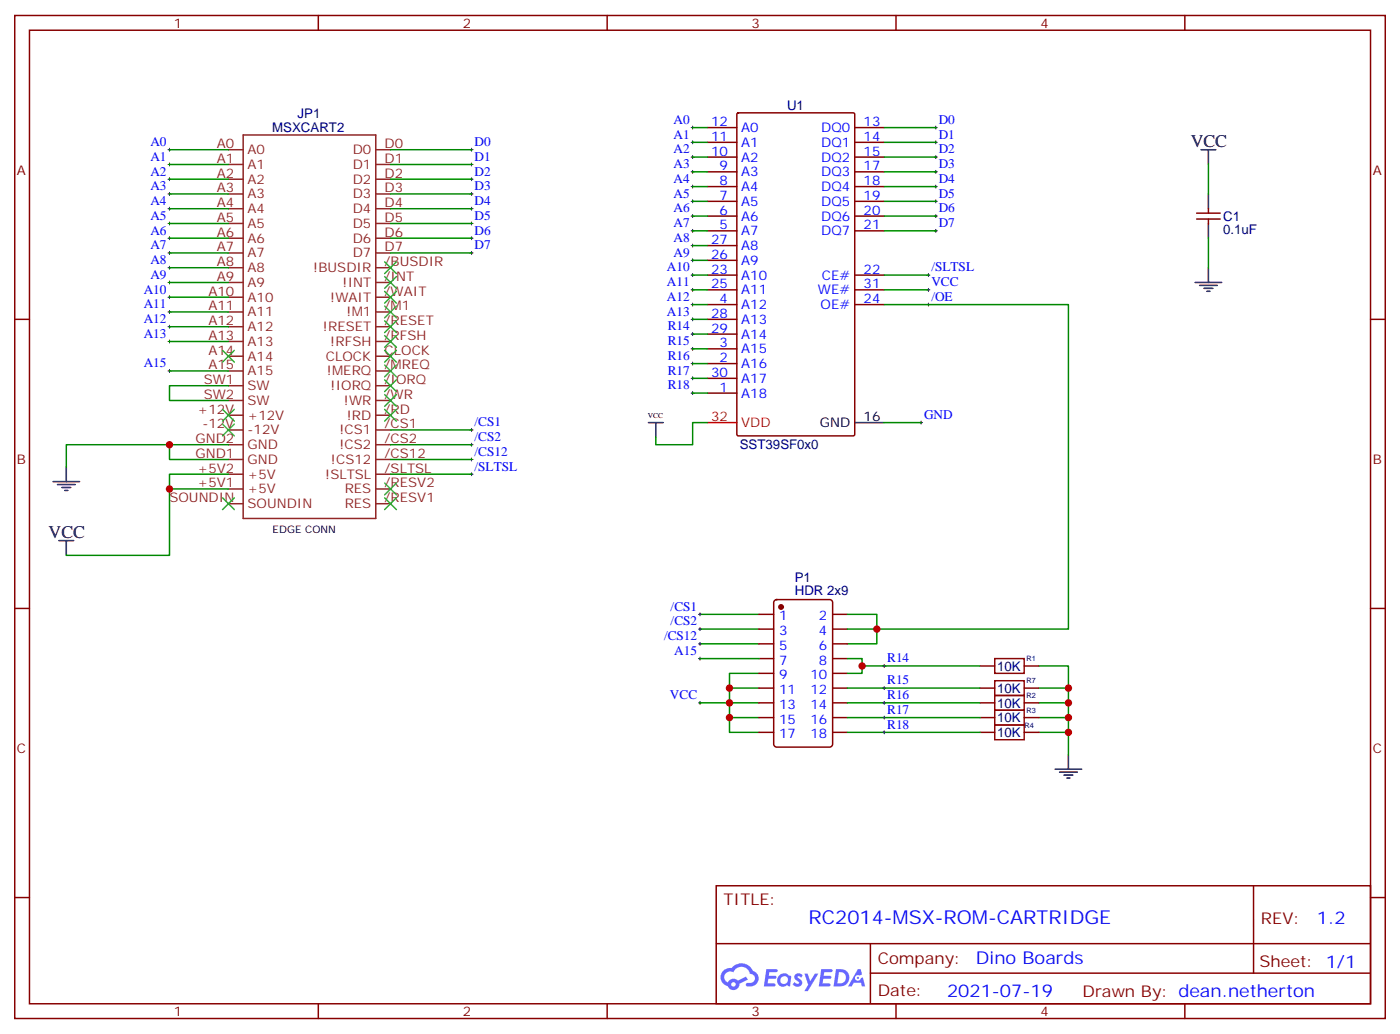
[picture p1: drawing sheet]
<svg xmlns="http://www.w3.org/2000/svg" width="335mm" height="247mm" viewBox="0 0 335 247" stroke-linecap="round" stroke-linejoin="round" font-family="sans-serif">
<g fill="none" stroke="#870000" stroke-width=".35">
<path d="M3.5 3.7h328.1v239.9h-328.1zM7.1 7.2h321v232.9h-321zM76.2 3.7v3.5M145.3 3.7v3.5M214.5 3.7v3.5M283.6 3.7v3.5M3.5 76.4h3.6M328.1 76.4h3.5M3.5 145.5h3.6M328.1 145.5h3.5M3.5 214.7h3.6M171.4 211.8h156.7v28.3h-156.7z"/>
<path d="M300.1 211.9v20.8M328.1 214.7h3.5M171.5 225.7h156.5M208.4 232.7h119.6M208.4 225.7v14.1M76.2 240.1v3.5M145.3 240.1v3.5M214.5 240.1v3.5M283.6 240.1v3.5"/>
</g>
<g fill="#5487ff">
<path d="M190.4 233a1.22 1.22 0 0 1 1.8 .3l-.4 .6a.47 .47 0 0 0-.4-.4 .47 .47 0 0 0-.5 .1l.1 .2a1.55 1.55 0 0 1 1 1.5 1.34 1.34 0 0 1-2.3 .1l.5-.5 .7 .4a.29 .29 0 0 0 .4-.3 .29 .29 0 0 0-.3-.3 1.04 1.04 0 0 1-.6-1.7z"/>
<path d="M183.4 231.8h2.2a.43 .43 0 0 1 .4 .1 .43 .43 0 0 1 .1 .4l-.3 .2h-1.6l-.2 .9h1.6l.2 .2a.37 .37 0 0 1-.3 .5h-1.6l-.1 1.1h1.5a.36 .36 0 0 1 .4 .4 .36 .36 0 0 1-.4 .3h-2.5z"/>
<path d="M196.6 231.8h2.3a.37 .37 0 0 1 .4 .3 .37 .37 0 0 1-.4 .4h-1.6l-.1 .9h1.5l.3 .2a.37 .37 0 0 1-.3 .5h-1.6l-.2 1.1h1.5a.36 .36 0 0 1 .4 .4 .36 .36 0 0 1-.3 .3h-2.5z"/>
<path d="M205.3 231.8h.7l.4 1.2-.6 .3a.69 .69 0 0 0-1.1 .3 .69 .69 0 0 0 .5 1 .69 .69 0 0 0 .9-.6l.4-.3 .6 2.2h-.8l-.2-.9h-1.7l-.5 .9h-.9z"/>
<path d="M192.6 232.9h.7l.7 1.8 1.1-1.8h.8l-2.5 4.1h-.9l1-1.5z"/>
<path d="M200.1 231.8l-.6 4.1h1.4a2.11 2.11 0 0 0 2.4-2.1 2.11 2.11 0 0 0-2.5-2zM200.8 232.5a1.39 1.39 0 0 1 1.7 1.4 1.39 1.39 0 0 1-1.8 1.3h-.2z"/>
<path d="M186.4 233.4a1.47 1.47 0 0 0-.1 2.1 1.47 1.47 0 0 0 2.1 .1l.7 .3 .3-2.3-.1-.2-.5-.1a1.49 1.49 0 0 0-2.4 .1zM187.1 233.8a.92 .92 0 0 1 1.5 .5 .92 .92 0 0 1-1.2 1 .9 .9 0 0 1-.3-1.5z"/>
<path d="M173.2 232.1a2.18 2.18 0 0 0 1 3.8 1.44 1.44 0 0 0 1.7 .9 1.44 1.44 0 0 0 1.1-1.5l2-1-.4-.7-1.9 .9a1.47 1.47 0 0 0-2.5 .5 1.39 1.39 0 0 1-.6-2 1.39 1.39 0 0 1 2-.4 2.12 2.12 0 0 1 2.1-1.3 2.12 2.12 0 0 1 1.9 1.6 1.07 1.07 0 0 1 1.1 1.1 1.07 1.07 0 0 1-1 1.1h-.6a.43 .43 0 0 0-.6 .3 .43 .43 0 0 0 .4 .5 1.98 1.98 0 0 0 2.6-1.2 1.98 1.98 0 0 0-1.3-2.5 2.98 2.98 0 0 0-5.1-.7l-1 .1zM175 235.4a.55 .55 0 0 1 1.1 0 .55 .55 0 0 1-1.1 0z"/>
<circle cx="205.4" cy="233.9" r=".26"/>
</g>
<g fill="none" stroke="#8c2424" stroke-width=".35">
<path d="M54.7 39.3h3.5M54.7 35.8h3.5M58.2 32.3h31.8v91.7h-31.8zM90 39.3h3.5M90 35.8h3.5M54.7 57h3.5M54.7 46.4h3.5M54.7 42.9h3.5M54.7 53.4h3.5M54.7 49.9h3.5M90 57h3.5M90 46.4h3.5"/>
<path d="M90 42.9h3.5M90 53.4h3.5M90 49.9h3.5M54.7 71.1h3.5M54.7 67.6h3.5M54.7 74.6h3.5M54.7 64h3.5M54.7 78.1h3.5M54.7 60.5h3.5M90 71.1h3.5M90 67.6h3.5M90 74.6h3.5"/>
<path d="M90 64h3.5M90 78.1h3.5M90 60.5h3.5M54.7 81.7h3.5M54.7 92.3h3.5M54.7 88.7h3.5M54.7 95.8h3.5M54.7 99.3h3.5M54.7 85.2h3.5M90 81.7h3.5M90 92.3h3.5M90 88.7h3.5"/>
<path d="M90 95.8h3.5M90 99.3h3.5M90 85.2h3.5M54.7 102.8h3.5M54.7 106.4h3.5M54.7 109.9h3.5M54.7 113.4h3.5M54.7 116.9h3.5M90 102.8h3.5M90 106.4h3.5M90 109.9h3.5M90 113.4h3.5"/>
<path d="M90 116.9h3.5M54.7 120.5h3.5M90 120.5h3.5"/>
</g>
<g fill="none" stroke="#870000" stroke-width=".35">
<path d="M169.3 37.6h7.1M169.3 34h7.1M169.3 30.5h7.1M176.4 27.2l.3-.2h27.6l.3 .2v76.7l-.2 .3h-27.7l-.3-.1zM204.6 37.6h7.1M204.6 34h7.1M204.6 30.5h7.1M169.3 55.2h7.1M169.3 51.7h7.1M169.3 48.2h7.1M169.3 44.6h7.1M169.3 41.1h7.1"/>
<path d="M169.3 58.7h7.1M204.6 55.2h7.1M204.6 51.7h7.1M204.6 48.2h7.1M204.6 44.6h7.1M204.6 41.1h7.1M286.5 52.4h5.6M286.5 51h5.6M289.3 49.9v1.1M289.3 52.4v1M169.3 72.8h7.1M169.3 65.8h7.1"/>
<path d="M169.3 69.3h7.1M169.3 62.3h7.1M169.3 76.4h7.1M169.3 79.9h7.1M204.6 72.8h7.1M204.6 65.8h7.1M204.6 69.3h7.1M169.3 94h7.1M169.3 87h7.1M169.3 83.4h7.1M169.3 90.5h7.1M181.7 146.9h3.5"/>
<path d="M181.7 150.5h3.5M181.7 154h3.5M181.7 157.5h3.5M185.4 143.6l.5-.2h12.7a.71 .71 0 0 1 .7 .7v33.9a.76 .76 0 0 1-.7 .7h-12.7a.76 .76 0 0 1-.7-.7v-33.9zM199.3 146.9h3.5M199.3 150.5h3.5M199.3 154h3.5M199.3 157.5h3.5M234.6 159.3h3.5M245.2 159.3h3.5M181.7 175.2h3.5M181.7 171.6h3.5"/>
<path d="M181.7 168.1h3.5M181.7 164.6h3.5M181.7 161h3.5M199.3 175.2h3.5M199.3 171.6h3.5M199.3 168.1h3.5M199.3 164.6h3.5M199.3 161h3.5M234.6 175.2h3.5M234.6 171.6h3.5M234.6 168.1h3.5M234.6 164.6h3.5"/>
<path d="M245.2 175.2h3.5M245.2 171.6h3.5M245.2 168.1h3.5M245.2 164.6h3.5"/>
</g>
<g fill="none" stroke="#000" stroke-width=".35">
<path d="M287.5 35.8h3.5M289.3 35.8v3.5M289.3 46.4v3.5M289.3 53.4v3.6M286.1 67.6h6.4M287.2 68.3h4.2M288.2 69h2.1M288.9 69.7h.7M289.3 64v3.6M12.7 115.2h6.3M13.8 115.9h4.2M14.8 116.6h2.1"/>
<path d="M15.5 117.3h.7M15.9 111.7v3.5M155.2 101.1h3.5M157 101.1v3.5M204.6 101.1h7.1M14.1 129.3h3.5M15.9 129.3v3.5M252.6 184h6.3M253.6 184.7h4.3M254.7 185.4h2.1M255.4 186.1h.7M255.8 180.4v3.6"/>
</g>
<path d="M169.3 101.1h7.1" fill="none" stroke="#f00" stroke-width=".35"/>
<g fill="none" stroke="#000" stroke-width=".24">
<path d="M40.2 35.8h.7M40.2 39.3h.7M40.6 35.5v.7M40.6 39v.7M112.5 35.8h.7M112.5 39.3h.7M112.9 35.5v.7M112.9 39v.7M165.5 30.5h.7M165.5 34h.7M165.5 37.6h.7M165.8 30.2v.7"/>
<path d="M165.8 33.7v.7M165.8 37.2v.7M223.7 30.5h.7M223.7 34h.7M223.7 37.6h.7M224 30.2v.7M224 33.7v.7M224 37.2v.7M40.2 42.9h.7M40.2 46.4h.7M40.2 49.9h.7M40.2 53.4h.7"/>
<path d="M40.2 57h.7M40.6 42.5v.7M40.6 46v.7M40.6 49.6v.7M40.6 53.1v.7M40.6 56.6v.7M112.5 42.9h.7M112.5 46.4h.7M112.5 49.9h.7M112.5 53.4h.7M112.5 57h.7M112.9 42.5v.7"/>
<path d="M112.9 46v.7M112.9 49.6v.7M112.9 53.1v.7M112.9 56.6v.7M165.5 41.1h.7M165.5 44.6h.7M165.5 48.2h.7M165.5 51.7h.7M165.5 55.2h.7M165.5 58.7h.7M165.8 40.7v.8M165.8 44.3v.7"/>
<path d="M165.8 47.8v.7M165.8 51.3v.7M165.8 54.9v.7M165.8 58.4v.7M223.7 41.1h.7M223.7 44.6h.7M223.7 48.2h.7M223.7 51.7h.7M223.7 55.2h.7M224 40.7v.8M224 44.3v.7M224 47.8v.7"/>
<path d="M224 51.3v.7M224 54.9v.7M40.2 60.5h.7M40.2 64h.7M40.2 67.6h.7M40.2 71.1h.7M40.2 74.6h.7M40.2 78.1h.7M40.6 60.1v.8M40.6 63.7v.7M40.6 67.2v.7M40.6 70.7v.7"/>
<path d="M40.6 74.3v.7M40.6 77.8v.7M112.5 60.5h.7M112.9 60.1v.8M165.5 72.8h.7M165.5 65.8h.7M165.5 62.3h.7M165.5 69.3h.7M165.5 76.4h.7M165.5 79.9h.7M165.8 61.9v.7M165.8 65.4v.7"/>
<path d="M165.8 69v.7M165.8 72.5v.7M165.8 76v.7M165.8 79.6v.7M221.9 72.8h.7M221.9 65.8h.7M221.9 69.3h.7M222.2 65.4v.7M222.2 69v.7M222.2 72.5v.7M40.2 81.7h.7M40.2 88.7h.7"/>
<path d="M40.6 81.3v.7M40.6 88.4v.7M165.5 83.4h.7M165.5 87h.7M165.5 90.5h.7M165.5 94h.7M165.8 83.1v.7M165.8 86.6v.7M165.8 90.1v.7M165.8 93.7v.7M112.5 113.4h.7M112.5 102.8h.7"/>
<path d="M112.5 106.4h.7M112.5 109.9h.7M112.9 102.5v.7M112.9 106v.7M112.9 109.5v.7M112.9 113.1v.7M220.1 101.1h.7M220.5 100.7v.7M167.2 154h.7M167.2 150.5h.7M167.2 146.9h.7M167.2 157.5h.7"/>
<path d="M167.6 146.6v.7M167.6 150.1v.7M167.6 153.6v.7M167.6 157.2v.7M211.3 159.3h.7M211.7 158.9v.7M167.2 168.1h.7M167.6 167.7v.8M211.3 168.1h.7M211.3 175.2h.7M211.3 171.6h.7M211.3 164.6h.7"/>
<path d="M211.7 164.2v.7M211.7 167.7v.8M211.7 171.3v.7M211.7 174.8v.7"/>
</g>
<g fill="none" stroke="#008700" stroke-width=".35">
<path d="M40.6 39.3h14.1M40.6 35.8h14.1M93.5 39.3h19.4M93.5 35.8h19.4M165.8 37.6h3.5M165.8 34h3.5M165.8 30.5h3.5M211.7 37.6h12.3M211.7 34h12.3M211.7 30.5h12.3M289.3 39.3v7.1M40.6 57h14.1"/>
<path d="M40.6 53.4h14.1M40.6 49.9h14.1M40.6 46.4h14.1M40.6 42.9h14.1M93.5 57h19.4M93.5 53.4h19.4M93.5 49.9h19.4M93.5 46.4h19.4M93.5 42.9h19.4M165.8 55.2h3.5M165.8 51.7h3.5M165.8 48.2h3.5"/>
<path d="M165.8 44.6h3.5M165.8 41.1h3.5M165.8 58.7h3.5M211.7 55.2h12.3M211.7 51.7h12.3M211.7 48.2h12.3M211.7 44.6h12.3M211.7 41.1h12.3M289.3 57v7M40.6 60.5h14.1M40.6 78.1h14.1M40.6 74.6h14.1"/>
<path d="M40.6 71.1h14.1M40.6 67.6h14.1M40.6 64h14.1M93.5 60.5h19.4M165.8 69.3h3.5M165.8 65.8h3.5M165.8 62.3h3.5M165.8 72.8h3.5M165.8 76.4h3.5M165.8 79.9h3.5M211.7 72.8h44.1v77.7h-45.9v3.5h-7.1M211.7 69.3h10.5"/>
<path d="M211.7 65.8h10.5M40.6 81.7h14.1M40.6 88.7h14.1M54.7 92.3h-14.1v3.5h14.1M165.8 83.4h3.5M165.8 87h3.5M165.8 90.5h3.5M165.8 94h3.5M40.6 106.4v3.5h14.1M54.7 116.9h-14.1v15.9h-24.7M54.7 113.4h-14.1v3.5M54.7 106.4h-38.8v5.3"/>
<path d="M93.5 113.4h19.4M93.5 109.9h19.4M93.5 106.4h19.4M93.5 102.8h19.4M169.3 101.1h-3.5v5.3h-8.8v-1.8M211.7 101.1h8.8M167.6 146.9h14.1M167.6 150.5h14.1M167.6 154h14.1M167.6 157.5h14.1M202.8 157.5h3.6v3.5h-3.6M202.8 146.9h7.1v3.6h-7.1"/>
<path d="M206.4 159.3h28.2M248.7 159.3h7.1v21.1M167.6 168.1h14.1M174.6 164.6h7.1M174.6 171.6h7.1M181.7 161h-7.1v14.2h7.1M202.8 175.2h31.8M202.8 171.6h31.8M202.8 168.1h31.8M202.8 164.6h31.8M248.7 164.6h7.1M248.7 171.6h7.1"/>
<path d="M248.7 168.1h7.1M248.7 175.2h7.1"/>
</g>
<g fill="none" stroke="#3c3" stroke-width=".35">
<path d="M92.1 62.6l2.8 2.8M92.1 66.1l2.8 2.9M92.1 69.7l2.8 2.8M92.1 76.7l2.8 2.9M92.1 73.2l2.8 2.8M94.9 62.6l-2.8 2.8M94.9 66.1l-2.8 2.9M94.9 69.7l-2.8 2.8M94.9 76.7l-2.8 2.9M94.9 73.2l-2.8 2.8M53.3 97.9l2.8 2.8M53.3 83.8l2.8 2.8"/>
<path d="M56.1 97.9l-2.8 2.8M56.1 83.8l-2.8 2.8M92.1 80.3l2.8 2.8M92.1 83.8l2.8 2.8M92.1 87.3l2.8 2.8M92.1 90.8l2.8 2.9M92.1 94.4l2.8 2.8M92.1 97.9l2.8 2.8M94.9 80.3l-2.8 2.8M94.9 83.8l-2.8 2.8M94.9 87.3l-2.8 2.8M94.9 90.8l-2.8 2.9"/>
<path d="M94.9 94.4l-2.8 2.8M94.9 97.9l-2.8 2.8M53.3 119.1l2.8 2.8M53.3 101.4l2.8 2.8M56.1 101.4l-2.8 2.8M56.1 119.1l-2.8 2.8M92.1 115.5l2.8 2.9M92.1 119.1l2.8 2.8M94.9 115.5l-2.8 2.9M94.9 119.1l-2.8 2.8"/>
</g>
<circle cx="187" cy="145.2" r=".53" fill="#870000" stroke="#870000" stroke-width=".35"/>
<path d="M238.1 157.5h7.1v3.5h-7.1zM238.1 173.4h7.1v3.5h-7.1zM238.1 169.9h7.1v3.5h-7.1zM238.1 166.3h7.1v3.6h-7.1zM238.1 162.8h7.1v3.5h-7.1z" fill="none" stroke="#a10000" stroke-width=".35"/>
<g fill="#c00">
<circle cx="40.6" cy="116.9" r=".88"/>
<circle cx="40.6" cy="106.4" r=".88"/>
<circle cx="174.6" cy="164.6" r=".88"/>
<circle cx="174.6" cy="171.6" r=".88"/>
<circle cx="174.6" cy="168.1" r=".88"/>
<circle cx="255.8" cy="175.2" r=".88"/>
<circle cx="255.8" cy="171.6" r=".88"/>
<circle cx="255.8" cy="168.1" r=".88"/>
<circle cx="255.8" cy="164.6" r=".88"/>
<circle cx="206.4" cy="159.3" r=".88"/>
<circle cx="209.9" cy="150.5" r=".88"/>
</g>
<text font-size="4.6" fill="#00f" x="193.5" y="220.9">RC2014-MSX-ROM-CARTRIDGE</text>
<g font-size="4.2">
<text x="285" y="35.1">VCC</text>
<text x="11.6" y="128.6">VCC</text>
</g>
<g font-size="4.2" fill="#00f">
<text x="315.2" y="221.1">1.2</text>
<text x="233.6" y="230.7">Dino Boards</text>
<text x="226.7" y="238.5">2021-07-19</text>
</g>
<g font-size="3.9" fill="#800">
<text x="173.2" y="216.4">TITLE:</text>
<text x="301.8" y="221.1">REV:</text>
<text x="210.1" y="230.6">Company:</text>
<text x="301.5" y="231.2">Sheet: 1/1</text>
<text x="210.1" y="238.3">Date:</text>
<text x="259.2" y="238.4">Drawn By: dean.netherton</text>
</g>
<g font-size="3.2" fill="#800">
<text x="41.6" y="6.7">1</text>
<text x="110.8" y="6.7">2</text>
<text x="179.9" y="6.7">3</text>
<text x="249.1" y="6.7">4</text>
<text x="4.1" y="41.8">A</text>
<text x="328.6" y="41.8">A</text>
<text x="4.1" y="110.9">B</text>
<text x="328.6" y="110.9">B</text>
<text x="4.1" y="180.1">C</text>
<text x="328.6" y="180.1">C</text>
<text x="41.6" y="243.1">1</text>
<text x="110.8" y="243.1">2</text>
<text x="179.9" y="243.1">3</text>
<text x="249.1" y="243.1">4</text>
</g>
<g font-size="3.2" fill="#000080">
<text x="71.3" y="28.1">JP1</text>
<text x="188.4" y="26.4">U1</text>
<text x="65.2" y="31.7">MSXCART2</text>
<text x="292.8" y="52.8">C1</text>
<text x="292.8" y="56">0.1uF</text>
<text x="177.1" y="107.5">SST39SF0x0</text>
<text x="190.3" y="142.3">HDR 2x9</text>
<text x="190.3" y="139.1">P1</text>
<text x="238.7" y="160.4">10K</text>
<text x="238.7" y="165.7">10K</text>
<text x="238.7" y="172.8">10K</text>
<text x="238.7" y="169.2">10K</text>
<text x="238.7" y="176.3">10K</text>
</g>
<g font-size="3.2" fill="#00f">
<text x="161.2" y="29.6">A0</text>
<text x="224.7" y="29.6">D0</text>
<text x="36" y="34.9">A0</text>
<text x="113.6" y="34.9">D0</text>
<text x="161.2" y="33.2">A1</text>
<text x="170.2" y="33.7">11</text>
<text x="170.2" y="30.2">12</text>
<text x="177.4" y="35.1">A1</text>
<text x="177.4" y="31.6">A0</text>
<text x="196.6" y="31.6">DQ0</text>
<text x="196.6" y="35.1">DQ1</text>
<text x="206.7" y="30.2">13</text>
<text x="206.7" y="33.7">14</text>
<text x="224.7" y="33.2">D1</text>
<text x="36" y="38.5">A1</text>
<text x="36" y="42">A2</text>
<text x="113.6" y="38.5">D1</text>
<text x="113.6" y="42">D2</text>
<text x="161.2" y="36.7">A2</text>
<text x="161.2" y="40.2">A3</text>
<text x="170.2" y="37.2">10</text>
<text x="172.3" y="40.7">9</text>
<text x="177.4" y="38.6">A2</text>
<text x="196.6" y="38.6">DQ2</text>
<text x="206.7" y="37.2">15</text>
<text x="206.7" y="40.7">17</text>
<text x="224.7" y="36.7">D2</text>
<text x="224.7" y="40.2">D3</text>
<text x="36" y="45.5">A3</text>
<text x="113.6" y="45.5">D3</text>
<text x="161.2" y="43.7">A4</text>
<text x="161.2" y="47.3">A5</text>
<text x="172.3" y="47.8">7</text>
<text x="172.3" y="44.3">8</text>
<text x="177.4" y="45.7">A4</text>
<text x="177.4" y="42.2">A3</text>
<text x="196.6" y="42.2">DQ3</text>
<text x="196.6" y="45.7">DQ4</text>
<text x="206.7" y="44.3">18</text>
<text x="206.7" y="47.8">19</text>
<text x="224.7" y="43.7">D4</text>
<text x="224.7" y="47.3">D5</text>
<text x="36" y="49">A4</text>
<text x="36" y="52.6">A5</text>
<text x="113.6" y="49">D4</text>
<text x="113.6" y="52.6">D5</text>
<text x="161.2" y="50.8">A6</text>
<text x="172.3" y="51.3">6</text>
<text x="177.4" y="52.7">A6</text>
<text x="177.4" y="49.2">A5</text>
<text x="196.6" y="49.2">DQ5</text>
<text x="196.6" y="52.7">DQ6</text>
<text x="206.7" y="51.3">20</text>
<text x="224.7" y="50.8">D6</text>
<text x="36" y="56.1">A6</text>
<text x="36" y="59.6">A7</text>
<text x="113.6" y="56.1">D6</text>
<text x="113.6" y="59.6">D7</text>
<text x="161.2" y="54.3">A7</text>
<text x="161.2" y="57.9">A8</text>
<text x="170.2" y="58.4">27</text>
<text x="172.3" y="54.9">5</text>
<text x="177.4" y="56.3">A7</text>
<text x="177.4" y="59.8">A8</text>
<text x="196.6" y="56.3">DQ7</text>
<text x="206.7" y="54.9">21</text>
<text x="224.7" y="54.3">D7</text>
<text x="36" y="63.1">A8</text>
<text x="159.6" y="64.9">A10</text>
<text x="161.2" y="61.4">A9</text>
<text x="170.2" y="65.4">23</text>
<text x="170.2" y="61.9">26</text>
<text x="177.4" y="63.3">A9</text>
<text x="206.7" y="65.4">22</text>
<text x="223" y="64.9">/SLTSL</text>
<text x="34.4" y="70.2">A10</text>
<text x="36" y="66.7">A9</text>
<text x="159.6" y="68.4">A11</text>
<text x="159.6" y="72">A12</text>
<text x="170.2" y="69">25</text>
<text x="177.4" y="66.9">A10</text>
<text x="177.4" y="70.4">A11</text>
<text x="195.8" y="70.4">WE#</text>
<text x="196.7" y="66.9">CE#</text>
<text x="206.7" y="69">31</text>
<text x="223" y="72">/OE</text>
<text x="223" y="68.4">VCC</text>
<text x="34.4" y="73.7">A11</text>
<text x="34.4" y="77.3">A12</text>
<text x="159.6" y="75.5">A13</text>
<text x="170.2" y="76">28</text>
<text x="172.3" y="72.5">4</text>
<text x="177.4" y="73.9">A12</text>
<text x="177.4" y="77.4">A13</text>
<text x="196.5" y="73.9">OE#</text>
<text x="206.7" y="72.5">24</text>
<text x="34.4" y="80.8">A13</text>
<text x="159.8" y="79">R14</text>
<text x="159.8" y="82.5">R15</text>
<text x="170.2" y="79.6">29</text>
<text x="172.3" y="83.1">3</text>
<text x="177.4" y="81">A14</text>
<text x="34.4" y="87.8">A15</text>
<text x="159.8" y="86.1">R16</text>
<text x="159.8" y="89.6">R17</text>
<text x="172.3" y="86.6">2</text>
<text x="177.4" y="88">A16</text>
<text x="177.4" y="84.5">A15</text>
<text x="159.8" y="93.1">R18</text>
<text x="170.2" y="90.1">30</text>
<text x="172.3" y="93.7">1</text>
<text x="177.4" y="95.1">A18</text>
<text x="177.4" y="91.5">A17</text>
<text x="113.6" y="102">/CS1</text>
<text x="221.2" y="100.2">GND</text>
<text x="113.6" y="105.5">/CS2</text>
<text x="113.6" y="112.5">/SLTSL</text>
<text x="113.6" y="109">/CS12</text>
<text x="160.5" y="149.6">/CS2</text>
<text x="160.5" y="146">/CS1</text>
<text x="186.5" y="148.3">1</text>
<text x="196" y="148.3">2</text>
<text x="159" y="153.1">/CS12</text>
<text x="186.5" y="151.9">3</text>
<text x="186.5" y="155.4">5</text>
<text x="196" y="155.4">6</text>
<text x="196" y="151.9">4</text>
<text x="161.4" y="156.6">A15</text>
<text x="186.5" y="158.9">7</text>
<text x="196" y="158.9">8</text>
<text x="212.4" y="158.4">R14</text>
<text x="160.4" y="167.2">VCC</text>
<text x="186.5" y="162.5">9</text>
<text x="186.5" y="166">11</text>
<text x="194" y="166">12</text>
<text x="194" y="162.5">10</text>
<text x="212.4" y="167.2">R16</text>
<text x="212.4" y="163.7">R15</text>
<text x="186.5" y="169.5">13</text>
<text x="186.5" y="173">15</text>
<text x="194" y="173">16</text>
<text x="194" y="169.5">14</text>
<text x="212.4" y="170.7">R17</text>
<text x="186.5" y="176.6">17</text>
<text x="194" y="176.6">18</text>
<text x="212.4" y="174.3">R18</text>
</g>
<g font-size="3.2" fill="#8d2323">
<text x="51.9" y="35.5">A0</text>
<text x="92.1" y="35.5">D0</text>
<text x="51.9" y="39">A1</text>
<text x="59.3" y="40.4">A1</text>
<text x="59.3" y="36.9">A0</text>
<text x="84.4" y="40.4">D1</text>
<text x="84.4" y="36.9">D0</text>
<text x="92.1" y="39">D1</text>
<text x="51.9" y="46">A3</text>
<text x="51.9" y="42.5">A2</text>
<text x="59.3" y="47.4">A3</text>
<text x="59.3" y="43.9">A2</text>
<text x="84.4" y="47.4">D3</text>
<text x="84.4" y="43.9">D2</text>
<text x="92.1" y="46">D3</text>
<text x="92.1" y="42.5">D2</text>
<text x="51.9" y="53.1">A5</text>
<text x="51.9" y="49.6">A4</text>
<text x="59.3" y="51">A4</text>
<text x="84.4" y="51">D4</text>
<text x="92.1" y="53.1">D5</text>
<text x="92.1" y="49.6">D4</text>
<text x="51.9" y="56.6">A6</text>
<text x="59.3" y="58">A6</text>
<text x="59.3" y="54.5">A5</text>
<text x="84.4" y="54.5">D5</text>
<text x="84.4" y="58">D6</text>
<text x="92.1" y="56.6">D6</text>
<text x="51.9" y="60.1">A7</text>
<text x="51.9" y="63.7">A8</text>
<text x="59.3" y="61.6">A7</text>
<text x="59.3" y="65.1">A8</text>
<text x="75" y="65.1">!BUSDIR</text>
<text x="84.4" y="61.6">D7</text>
<text x="92.1" y="63.7">/BUSDIR</text>
<text x="92.1" y="60.1">D7</text>
<text x="49.9" y="70.7">A10</text>
<text x="51.9" y="67.2">A9</text>
<text x="59.3" y="68.6">A9</text>
<text x="82" y="68.6">!INT</text>
<text x="92.1" y="70.7">/WAIT</text>
<text x="92.1" y="67.2">/INT</text>
<text x="49.9" y="74.3">A11</text>
<text x="49.9" y="77.8">A12</text>
<text x="59.3" y="75.7">A11</text>
<text x="59.3" y="72.1">A10</text>
<text x="79.1" y="72.1">!WAIT</text>
<text x="83" y="75.7">!M1</text>
<text x="92.1" y="74.3">/M1</text>
<text x="92.1" y="77.8">/RESET</text>
<text x="49.9" y="81.3">A13</text>
<text x="59.3" y="79.2">A12</text>
<text x="59.3" y="82.7">A13</text>
<text x="77.3" y="79.2">!RESET</text>
<text x="79.1" y="82.7">!RFSH</text>
<text x="92.1" y="81.3">/RFSH</text>
<text x="49.9" y="88.4">A15</text>
<text x="49.9" y="84.8">A14</text>
<text x="59.3" y="89.8">A15</text>
<text x="59.3" y="86.3">A14</text>
<text x="78" y="86.3">CLOCK</text>
<text x="78.3" y="89.8">!MERQ</text>
<text x="92.1" y="88.4">/MREQ</text>
<text x="92.1" y="84.8">CLOCK</text>
<text x="48.8" y="91.9">SW1</text>
<text x="48.8" y="95.4">SW2</text>
<text x="59.3" y="93.3">SW</text>
<text x="79.1" y="93.3">!IORQ</text>
<text x="92.1" y="91.9">/IORQ</text>
<text x="92.1" y="95.4">/WR</text>
<text x="47.3" y="99">+12V</text>
<text x="59.3" y="96.8">SW</text>
<text x="59.3" y="100.4">+12V</text>
<text x="82.3" y="96.8">!WR</text>
<text x="83" y="100.4">!RD</text>
<text x="92.1" y="99">/RD</text>
<text x="46.8" y="106">GND2</text>
<text x="48.5" y="102.5">-12V</text>
<text x="59.3" y="107.4">GND</text>
<text x="59.3" y="103.9">-12V</text>
<text x="81.3" y="103.9">!CS1</text>
<text x="81.3" y="107.4">!CS2</text>
<text x="92.1" y="102.5">/CS1</text>
<text x="92.1" y="106">/CS2</text>
<text x="46.8" y="109.5">GND1</text>
<text x="47.3" y="113.1">+5V2</text>
<text x="59.3" y="110.9">GND</text>
<text x="79.2" y="110.9">!CS12</text>
<text x="92.1" y="109.5">/CS12</text>
<text x="92.1" y="113.1">/SLTSL</text>
<text x="47.3" y="116.6">+5V1</text>
<text x="59.3" y="114.5">+5V</text>
<text x="59.3" y="118">+5V</text>
<text x="77.8" y="114.5">!SLTSL</text>
<text x="82.5" y="118">RES</text>
<text x="92.1" y="116.6">/RESV2</text>
<text x="40.6" y="120.1">SOUNDIN</text>
<text x="59.3" y="121.5">SOUNDIN</text>
<text x="82.5" y="121.5">RES</text>
<text x="92.1" y="120.1">/RESV1</text>
</g>
<g font-size="3.2" fill="#f00">
<text x="170.2" y="100.7">32</text>
<text x="177.4" y="102.1">VDD</text>
</g>
<g font-size="3.2">
<text x="206.7" y="100.7">16</text>
<text x="196.3" y="102.1">GND</text>
</g>
<text font-size="2.5" x="65.3" y="127.5">EDGE CONN</text>
<text font-size="1.8" x="155.1" y="100">VCC</text>
<g font-size="1.8" fill="#000080">
<text x="245.7" y="158.2">R1</text>
<text x="245.7" y="167">R2</text>
<text x="245.7" y="163.5">R7</text>
<text x="245.7" y="170.5">R3</text>
<text x="245.2" y="174">R4</text>
</g>
</svg>
